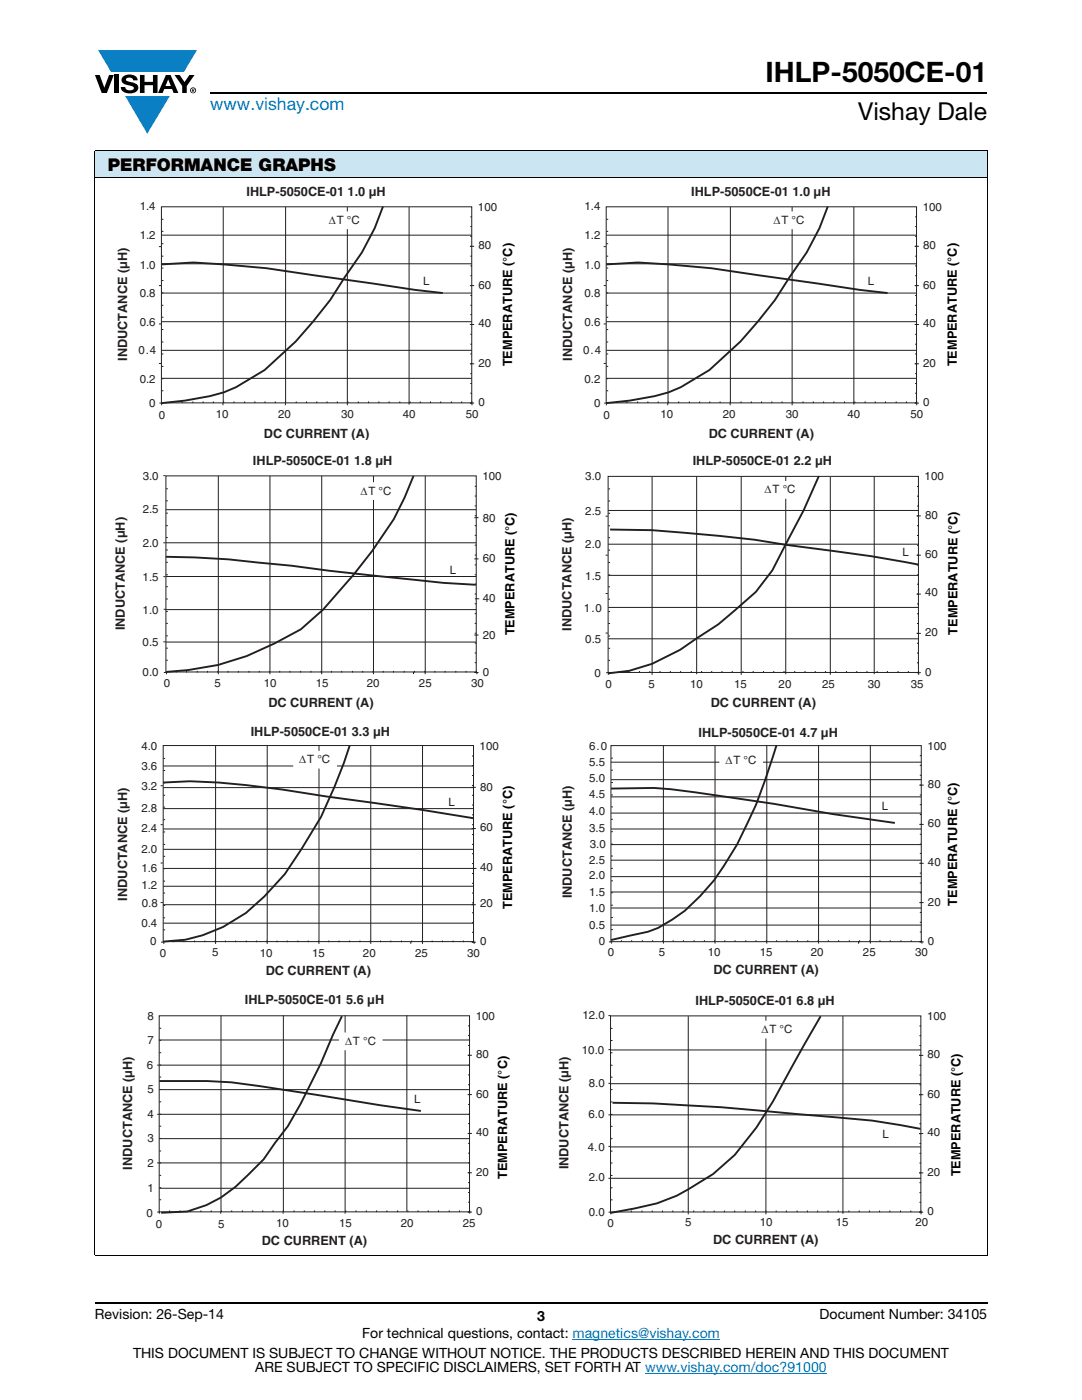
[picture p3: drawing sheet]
<svg xmlns="http://www.w3.org/2000/svg" width="216mm" height="279mm" viewBox="0 0 216 279" stroke-linecap="round" stroke-linejoin="round" font-family="sans-serif">
<g fill="#0a7fc3">
<path d="M19.6 10h19.7l-2.6 4.3h-1.1h-13.5z"/>
<path d="M25 19.2h8.9l-4.5 7.5z"/>
</g>
<g fill="#000">
<path d="M18.9 15h1l.9 2.5 1-2.5h.9l-1.4 3.6h-1zM22.9 15h.9v3.6h-.9zM24.6 15.3a2.1 2.1 0 0 1 2.8 .3l.1 .4h-.9a.79 .79 0 0 0-.7-.5 .79 .79 0 0 0-.8 .4l.3 .3 1 .2a1.08 1.08 0 0 1 1.2 1 1.08 1.08 0 0 1-1.1 1.2 1.73 1.73 0 0 1-2.4-1.2h.9a.96 .96 0 0 0 .8 .6 .96 .96 0 0 0 .9-.4 1.31 1.31 0 0 0-1.2-.6 1.03 1.03 0 0 1-1.1-.6 1.03 1.03 0 0 1 .2-1.1zM27.9 15h.9v1.3h1.7v-1.3h.9v3.6h-.9v-1.6h-1.7v1.6h-.9zM34.8 15h1.1l.9 1.4 1-1.4h1l-1.5 2.2v1.4h-.9v-1.4z"/>
<path d="M33.6 15.9l.5 1.3h-1.1zM33.1 15l-1.6 3.6h1l.3-.8h1.5l.3 .8h1l-1.6-3.6z"/>
<path d="M38.4 17.8h.2v.2h-.2zM38.3 17.7v.7h.1v-.3l.4 .3-.2-.3 .2-.2-.1-.2z"/>
<path d="M38.1 18a.46 .46 0 0 1 .9 0 .46 .46 0 0 1-.9 0zM37.9 18a.6 .6 0 0 0 1.2 0 .6 .6 0 0 0-1.2 0z"/>
</g>
<path d="M42 18.6h155M18.9 260h178.1" fill="none" stroke="#000" stroke-width=".36"/>
<path d="M114.3 267.3h29.3M128.7 274h36.3" fill="none" stroke="#007ec4" stroke-width=".2"/>
<path d="M18.9 30h178.1v5.5h-178.1z" fill="#cce5f3"/>
<path d="M18.9 30h178.1M18.9 35.5h178.1M18.9 30.1v220.3M197 30.1v220.3M18.9 250.5h178.1" fill="none" stroke="#000" stroke-width=".2"/>
<g fill="#fff">
<path d="M23.2 37.1h79.5v50.7h-79.5z"/>
<path d="M32.2 41.3h61.9v39.1h-61.9z"/>
</g>
<g fill="none" stroke="#231f20" stroke-width=".2">
<path d="M31.7 57h.5M31.7 49.2h.5M32.2 41.3h61.9v39.1h-61.9zM32.2 58.5h61.9M32.2 46.9h61.9M32.2 52.6h61.9M32.2 51.1h.4M32.2 43.8h.4M32.2 46.2h.4M32.2 48.6h.4M32.2 53.5h.4M32.2 56h.4"/>
<path d="M44.5 41.3v39.2M57 41.3l-.1 39.6M69.3 41.3v39.6M81.6 41.3v39.5M93.8 49.2h.8M93.8 57h.8M93.8 43.3h.4M93.8 45.2h.4M93.8 47.2h.4M93.8 51.1h.4M93.8 53.1h.4M93.8 55h.4"/>
<path d="M93.8 59h.4M31.7 64.6h.5M31.7 72.5h.5M32.2 75.5h61.9M32.2 64.2h61.9M32.2 69.9h61.9M32.2 60.9h.4M32.2 70.6h.4M32.2 63.3h.4M32.2 65.8h.4M32.2 68.3h.4M32.2 73.1h.4"/>
<path d="M32.2 75.6h.4M32.2 78h.4M93.8 64.8h.8M93.8 72.6h.8M93.8 60.9h.4M93.8 62.8h.4M93.8 66.7h.4M93.8 68.7h.4M93.8 70.6h.4M93.8 74.6h.4M93.8 76.5h.4M93.8 78.5h.4"/>
<path d="M31.8 80.4h.4M32.3 80.4v.5M34.3 80.1v.3M36.3 80.1v.3M38.5 80.1v.3M40.5 80.1v.3M42.6 80.1v.3M44.5 80.4v.5M44.6 80.1v.3M46.7 80.1v.3M48.8 80.1v.3M50.9 80.1v.3"/>
<path d="M52.9 80.1v.3M54.9 80.1v.3M59.1 80.1v.3M61.2 80.1v.3M63.2 80.1v.3M65.3 80.1v.3M67.3 80.1v.3M69.4 80.1v.3M71.5 80.1v.3M73.5 80.1v.3M75.6 80.1v.3M77.6 80.1v.3"/>
<path d="M79.8 80.1v.3M81.8 80.1v.3M83.9 80.1v.3M85.9 80.1v.3M87.9 80.1v.3M90.1 80.1v.3M92.1 80.1v.3M93.8 80.4h.8M94.2 80.1v.8"/>
</g>
<path d="M32.2 52.8l6.4-.4 14.6 1.1 29.6 4.3 5.6 .7M76.4 41.2l-1.6 4.3-2.6 4.9-3.4 4.9a74.5 74.5 0 0 1-16 18.6l-5.7 3.4-2.4 1-2.8 .8-5 .8-4.7 .6" fill="none" stroke="#231f20" stroke-width=".38"/>
<path d="M64.5 42.3h8.5v3.3h-8.5z" fill="#fff"/>
<path d="M64.5 42.3h8.5v3.3h-8.5z" fill="none" stroke="#fff" stroke-width=".25"/>
<g fill="#fff">
<path d="M112 37.1h79.5v50.7h-79.5z"/>
<path d="M121 41.3h61.9v39.1h-61.9z"/>
</g>
<g fill="none" stroke="#231f20" stroke-width=".2">
<path d="M120.5 57h.4M120.5 49.2h.4M121 41.3h61.9v39.1h-61.9zM121 58.5h61.9M121 46.9h61.9M121 52.6h61.9M121 51.1h.4M121 43.8h.4M121 46.2h.4M121 48.6h.4M121 53.5h.4M121 56h.4"/>
<path d="M133.3 41.3v39.2M145.7 41.3v39.1M158.1 41.3v39.6M170.4 41.3v39.5M182.5 49.2h.9M182.5 57h.9M182.6 43.3h.3M182.6 45.2h.3M182.6 47.2h.3M182.6 51.1h.3M182.6 53.1h.3M182.6 55h.3"/>
<path d="M182.6 59h.3M120.5 64.6h.4M120.5 72.5h.4M121 75.5h61.9M121 64.2h61.9M121 69.9h61.9M121 60.9h.4M121 70.6h.4M121 63.3h.4M121 65.8h.4M121 68.3h.4M121 73.1h.4"/>
<path d="M121 75.6h.4M121 78h.4M182.5 64.8h.9M182.5 72.6h.9M182.6 60.9h.3M182.6 62.8h.3M182.6 66.7h.3M182.6 68.7h.3M182.6 70.6h.3M182.6 74.6h.3M182.6 76.5h.3M182.6 78.5h.3"/>
<path d="M120.6 80.4h.4v.5M123 80.1v.3M125.1 80.1v.3M127.2 80.1v.3M129.3 80.1v.3M131.3 80.1v.3M133.2 80.4v.5M133.4 80.1v.3M135.4 80.1v.3M137.6 80.1v.3M139.6 80.1v.3M141.6 80.1v.3"/>
<path d="M143.7 80.1v.3M145.7 80.1v.8M147.9 80.1v.3M149.9 80.1v.3M152 80.1v.3M154 80.1v.3M156.1 80.1v.3M158.2 80.1v.3M160.2 80.1v.3M162.3 80.1v.3M164.3 80.1v.3M166.4 80.1v.3"/>
<path d="M168.5 80.1v.3M170.6 80.1v.3M172.6 80.1v.3M174.6 80.1v.3M176.7 80.1v.3M178.8 80.1v.3M180.9 80.1v.3M182.5 80.4h.9M182.9 80.1v.8"/>
</g>
<path d="M121 52.8l6.3-.4 14.6 1.1 29.6 4.3 5.6 .7M165.2 41.2l-1.7 4.3-2.5 4.9-3.4 4.9a74.5 74.5 0 0 1-16.1 18.6l-5.7 3.4-2.4 1-2.8 .8-4.9 .8-4.7 .6" fill="none" stroke="#231f20" stroke-width=".38"/>
<path d="M153.3 42.3h8.4v3.3h-8.4z" fill="#fff"/>
<path d="M153.3 42.3h8.4v3.3h-8.4z" fill="none" stroke="#fff" stroke-width=".25"/>
<g fill="#fff">
<path d="M22.7 90.9h80.6v50.6h-80.6z"/>
<path d="M33.1 95h61.9v39.1h-61.9z"/>
</g>
<g fill="none" stroke="#231f20" stroke-width=".2">
<path d="M32.6 94.9h.4M33.1 95h61.9v39.1h-61.9zM33.1 97.5h.4M33.1 100h.4M43.6 95v39.6M53.9 95v39.6M64.2 95v39.6M74.5 95v39.6M84.9 95v39.6M94.7 97.1h.4M94.7 99h.4M32.6 108.3h.4"/>
<path d="M32.6 115.1h.4M33.1 101.7h61.9M33.1 108.3h61.9M33.1 115.1h61.9M33.1 119.5h.4M33.1 104.9h.4M33.1 114.7h.4M33.1 102.4h.4M33.1 107.3h.4M33.1 109.8h.4M33.1 112.2h.4M33.1 117.1h.4"/>
<path d="M94.6 103.3h.9M94.6 111.5h.9M94.7 101h.4M94.7 102.9h.4M94.7 104.9h.4M94.7 106.8h.4M94.7 108.8h.4M94.7 110.8h.4M94.7 112.7h.4M94.7 114.7h.4M94.7 116.6h.4M94.7 118.5h.4"/>
<path d="M94.8 119.5h.8M32.6 128.1h.4M32.7 121.6h.4M32.7 134.2h.4M33.1 121.7h61.9M33.1 128.1h61.9M33.1 124.4h.4M33.1 122h.4M33.1 126.9h.4M33.1 129.4h.4M33.1 131.8h.4M33.2 134.1v.5"/>
<path d="M35.2 133.9v.3M37.2 133.9v.3M39.4 133.9v.3M41.4 133.9v.3M43.5 133.9v.3M45.5 133.9v.3M47.6 133.9v.3M49.7 133.9v.3M51.7 133.9v.3M53.8 133.9v.3M55.8 133.9v.3M57.9 133.9v.3"/>
<path d="M60 133.9v.3M62 133.9v.3M64.1 133.9v.3M66.1 133.9v.3M68.2 133.9v.3M70.3 133.9v.3M72.4 133.9v.3M74.4 133.9v.3M76.5 133.9v.3M78.5 133.9v.3M80.7 133.9v.3M82.5 134.1v.4"/>
<path d="M82.7 133.9v.3M84.8 133.9v.3M86.8 133.9v.3M88.8 133.9v.3M91 133.9v.3M93 133.9v.3M94.6 126.7h.9M94.6 134.2h.9M94.7 120.5h.4M94.7 122.5h.4M94.7 124.4h.4M94.7 126.4h.4"/>
<path d="M94.7 128.3h.4M94.7 130.3h.4M94.7 132.3h.4M95.1 133.9v.3M95.2 134.1v.5"/>
</g>
<path d="M82.5 95l-1.8 4.3-2.1 4.3-4.3 6.4-3.7 4.7-6.1 7-4.5 3.9-5.2 2.8a48.9 48.9 0 0 1-21.7 5.7M33.1 111.1l5.7 .1 6.8 .4 12.5 1.3 7.6 1 22.8 2.4 6.5 .4" fill="none" stroke="#231f20" stroke-width=".38"/>
<path d="M70.9 96.4h8.4v3.3h-8.4z" fill="#fff"/>
<path d="M70.9 96.4h8.4v3.3h-8.4z" fill="none" stroke="#fff" stroke-width=".25"/>
<g fill="#fff">
<path d="M111.8 90.8h79.8v50.8h-79.8z"/>
<path d="M121.3 95.1h62v39.1h-62z"/>
</g>
<g fill="none" stroke="#231f20" stroke-width=".2">
<path d="M121.3 95.1h62v39.1h-62zM121.4 97.6h.3M121.4 100h.3M130.1 95.1v39.6M139 95.1v39.5M147.9 95.1v39.6M156.8 95.1v39.5M165.7 95.2v39.5M174.4 95.1v39.4M183 97.1h.3M183 99h.3M120.8 118.4h.5"/>
<path d="M120.8 110.8h.5M120.8 103h.5M121.4 101.9h61.9M121.4 108.6h61.9M121.4 114.8h61.9M121.4 104.9h.3M121.4 114.7h.3M121.4 102.4h.3M121.4 107.3h.3M121.4 109.8h.3M121.4 112.2h.3M121.4 117.1h.3"/>
<path d="M121.4 119.6h.3M182.9 103h.8M182.9 110.8h.8M182.9 118.6h.8M183 101h.3M183 104.9h.3M183 106.9h.3M183 108.8h.3M183 112.8h.3M183 114.7h.3M183 116.6h.3M120.8 126.3h.5"/>
<path d="M120.9 134.2h.5v.5M121.4 127.5h61.9M121.4 121.2h61.9M121.4 124.4h.3M121.4 122.1h.3M121.4 126.9h.3M121.4 129.4h.3M121.4 131.8h.3M123.4 133.9v.3M125.5 133.9v.3M127.6 133.9v.3M129.7 133.9v.3"/>
<path d="M131.7 133.9v.3M133.8 133.9v.3M135.8 133.9v.3M137.9 133.9v.3M140 133.9v.3M142 133.9v.3M144.1 133.9v.3M146.1 133.9v.3M148.2 133.9v.3M150.3 133.9v.3M152.3 133.9v.3M154.4 133.9v.3"/>
<path d="M156.4 133.9v.3M158.6 133.9v.3M160.6 133.9v.3M162.7 133.9v.3M164.7 133.9v.3M166.8 133.9v.3M168.9 133.9v.3M171 133.9v.3M173 133.9v.3M175 133.9v.3M177.1 133.9v.3M179.2 133.9v.3"/>
<path d="M181.3 133.9v.3M182.9 126.4h.8M182.9 134.2h.8M183 120.5h.3M183 122.5h.3M183 124.4h.3M183 128.4h.3M183 130.3h.3M183 132.3h.3M183.3 133.9v.8"/>
</g>
<path d="M163.4 95l-3.1 6.9-6.2 11.9-3.3 4.3-7.5 6.5-7.6 5.1-5.6 2.8-4.6 1.4-4.1 .5M121.7 105.7l8.4 .1a273.3 273.3 0 0 1 26.7 2.9 305.8 305.8 0 0 1 26.4 4" fill="none" stroke="#231f20" stroke-width=".38"/>
<path d="M151.5 96.1h8.4v3.3h-8.4z" fill="#fff"/>
<path d="M151.5 96.1h8.4v3.3h-8.4z" fill="none" stroke="#fff" stroke-width=".25"/>
<g fill="#fff">
<path d="M23.2 144.7h79.6v50.5h-79.6z"/>
<path d="M32.6 148.8h61.9v39.1h-61.9z"/>
</g>
<g fill="none" stroke="#231f20" stroke-width=".2">
<path d="M32.1 156.8h.4M32.6 152.9h61.9M32.6 157.2h61.9M32.6 148.8h61.9v39.1h-61.9zM32.6 158.7h.3M32.6 151.4h.3M32.6 153.8h.3M32.6 156.2h.3M43 148.8v39.6M53.3 148.8v39.6M63.7 148.8v39.6M74 148.8v39.6"/>
<path d="M84.3 148.8v39.6M94.1 157.1h.8M94.2 150.9h.3M94.2 152.8h.3M94.2 154.8h.3M94.2 156.7h.3M94.2 158.7h.3M32.1 164.6h.4M32.1 172.2h.4M32.6 173.3h62.5M32.6 161.4h61.9M32.6 165.4h61.9"/>
<path d="M32.6 169.5h61.9M32.6 176.9h61.9M32.6 168.5h.3M32.6 178.2h.3M32.6 161.1h.3M32.6 163.6h.3M32.6 166h.3M32.6 170.9h.3M32.6 173.4h.3M32.6 175.8h.3M94.1 165.4h.8M94.2 160.7h.3"/>
<path d="M94.2 162.6h.3M94.2 164.6h.3M94.2 166.6h.3M94.2 168.5h.3M94.2 170.4h.3M94.2 172.3h.3M94.2 174.3h.3M94.2 176.3h.3M94.2 178.2h.3M32.1 180.1h.4M32.2 188h.4M32.6 180.6h62.3"/>
<path d="M32.6 184.2h61.9M32.6 180.7h.3M32.6 183.2h.3M32.6 185.6h.3M32.7 187.9v.5M34.6 187.7v.3M36.7 187.7v.3M38.8 187.7v.3M40.9 187.7v.3M42.9 187.7v.3M45 187.7v.3M47 187.7v.3"/>
<path d="M49.1 187.7v.3M51.2 187.7v.3M53.2 187.7v.3M55.3 187.7v.3M57.3 187.7v.3M59.5 187.7v.3M61.5 187.7v.3M63.5 187.7v.3M65.6 187.7v.3M67.6 187.7v.3M69.8 187.7v.3M71.8 187.7v.3"/>
<path d="M73.9 187.7v.3M75.9 187.7v.3M78 187.7v.3M80.1 187.7v.3M82 187.9v.4M82.2 187.7v.3M84.2 187.7v.3M86.2 187.7v.3M88.3 187.7v.3M90.4 187.7v.3M92.5 187.7v.3M94.1 188h.8"/>
<path d="M94.2 180.2h.3M94.2 182.2h.3M94.2 184.1h.3M94.2 186.1h.3M94.5 187.7v.3M94.6 187.9v.5"/>
</g>
<path d="M32.6 156.2l5.3-.3a189.1 189.1 0 0 1 27.3 3.1 671.4 671.4 0 0 1 29.2 4.3M69.8 148.8l-1.2 3.4-1.9 4.9-2.6 5.9-4 6.5-3.3 5-4 4.4a28.7 28.7 0 0 1-20.2 9" fill="none" stroke="#231f20" stroke-width=".38"/>
<path d="M58.6 150h8.5v3.3h-8.5z" fill="#fff"/>
<path d="M58.6 150h8.5v3.3h-8.5z" fill="none" stroke="#fff" stroke-width=".25"/>
<g fill="#fff">
<path d="M111.9 144.9h79.7v50.1h-79.7z"/>
<path d="M121.9 148.8h61.9v39.1h-61.9z"/>
</g>
<g fill="none" stroke="#231f20" stroke-width=".2">
<path d="M121.9 148.8h61.9v39.1h-61.9zM121.9 152.1h61.9M121.9 155.6h61.9M121.9 159h61.9M121.9 158.7h.4M121.9 151.3h.4M121.9 153.7h.4M121.9 156.2h.4M132.4 148.7v39.6M142.7 148.7v39.6M153 148.7v39.6M163.3 148.7v39.6"/>
<path d="M173.7 148.7v39.6M183.5 156.7h.8M183.5 150.8h.4M183.5 152.8h.4M183.5 154.7h.4M183.5 158.7h.4M121.9 178h61.9M121.9 171.7h61.9M121.9 165.4h61.9M121.9 162.3h61.9M121.9 168.6h61.9M121.9 175h61.9"/>
<path d="M121.9 168.5h.4M121.9 178.2h.4M121.9 161h.4M121.9 163.5h.4M121.9 166h.4M121.9 170.8h.4M121.9 173.3h.4M121.9 175.8h.4M183.5 164.5h.8M183.5 172.3h.8M183.5 160.6h.4M183.5 162.6h.4"/>
<path d="M183.5 166.5h.4M183.5 168.5h.4M183.5 170.3h.4M183.5 174.3h.4M183.5 176.2h.4M183.5 178.2h.4M121.5 188h.4M121.9 184.6h61.9M121.9 181.2h61.9M121.9 180.7h.4M121.9 183.1h.4M121.9 185.5h.4"/>
<path d="M122 187.9v.4M124 187.6v.4M126 187.6v.4M128.2 187.6v.4M130.2 187.6v.4M132.3 187.6v.4M134.3 187.6v.4M136.4 187.6v.4M138.5 187.6v.4M140.6 187.6v.4M142.6 187.6v.4M144.6 187.6v.4"/>
<path d="M146.7 187.6v.4M148.8 187.6v.4M150.9 187.6v.4M152.9 187.6v.4M155 187.6v.4M157 187.6v.4M159.1 187.6v.4M161.2 187.6v.4M163.2 187.6v.4M165.3 187.6v.4M167.3 187.6v.4M169.5 187.6v.4"/>
<path d="M171.3 187.8v.5M171.5 187.6v.4M173.6 187.6v.4M175.6 187.6v.4M177.6 187.6v.4M179.8 187.6v.4M181.8 187.6v.4M183.5 180.1h.8M183.5 188h.8M183.5 182.1h.4M183.5 184.1h.4M183.5 186h.4"/>
<path d="M183.9 187.6v.4M184 187.9v.4"/>
</g>
<path d="M121.9 157.4l8.5-.1a305.5 305.5 0 0 1 24 3.1l11.7 2.1 12.5 1.7M154.9 148.7a112.9 112.9 0 0 1-7.8 19.9l-2.7 4.3a36.4 36.4 0 0 1-10.3 10.6l-2.8 1.7-2 .8-7.4 1.6" fill="none" stroke="#231f20" stroke-width=".38"/>
<path d="M143.7 150.1h8.4v3.3h-8.4z" fill="#fff"/>
<path d="M143.7 150.1h8.4v3.3h-8.4z" fill="none" stroke="#fff" stroke-width=".25"/>
<g fill="#fff">
<path d="M24.2 198.4h77.6v50.6h-77.6z"/>
<path d="M31.8 202.7h61.9v39.2h-61.9z"/>
</g>
<g fill="none" stroke="#231f20" stroke-width=".2">
<path d="M31.4 212.6h62.3M31.7 207.6h61.9M31.8 202.7h61.9v39.2h-61.9zM31.8 205.2h.4M31.8 207.6h.4M31.8 210.1h.4M31.8 214.9h.4M31.8 217.4l61.9 .1M31.8 219.9h.4M44.1 202.7v39.1M56.5 202.7v39.5M68.9 202.7v39.5"/>
<path d="M81.2 202.7v39.1M93.3 210.6h.9M93.3 218.4h.9M93.4 204.7h.3M93.4 206.7h.3M93.4 208.6h.3M93.4 214.5h.3M93.4 216.5h.3M31.4 222.4h62.3M31.4 232.1h62.3M31.8 224.8h.4M31.8 227.2h61.9"/>
<path d="M31.8 229.7h.4M31.8 234.6h.4M31.8 237h.4M31.8 239.4h.4M31.8 237.1h61.9M93.3 226.2h.9M93.3 234.1h.9M93.4 220.4h.3M93.4 224.2h.3M93.4 228.2h.3M93.4 230.1h.3M93.4 236h.3"/>
<path d="M93.4 238h.3M93.4 239.9h.3M31.4 241.9h.4M31.8 241.8v.4M33.9 241.6v.3M35.9 241.6v.3M38 241.6v.3M40.1 241.6v.3M42.1 241.6v.3M44 241.8v.4M44.2 241.6v.3M46.2 241.6v.3"/>
<path d="M48.4 241.6v.3M50.4 241.6v.3M52.4 241.6v.3M54.5 241.6v.3M58.7 241.6v.3M60.7 241.6v.3M62.8 241.6v.3M64.8 241.6v.3M66.9 241.6v.3M69 241.6v.3M71 241.6v.3M73.1 241.6v.3"/>
<path d="M75.1 241.6v.3M77.2 241.6v.3M79.3 241.6v.3M81.4 241.6v.3M83.4 241.6v.3M85.4 241.6v.3M87.5 241.6v.3M89.6 241.6v.3M91.7 241.6v.3M93.3 241.9h.9M93.7 241.8v.4M93.7 241.6v.3h-.3"/>
</g>
<path d="M31.8 215.7h9.5l4.8 .3 5.7 .8 24.1 3.8 8.1 1.1M68.2 202.8l-1.7 3.7-2.5 5.7-4 8.1-2.6 4.5-2.5 3.3-2.3 3.3-3 3a23.8 23.8 0 0 1-12.2 7.4l-5.2 .2" fill="none" stroke="#231f20" stroke-width=".38"/>
<path d="M67.8 206.2h8.4v3.3h-8.4z" fill="#fff"/>
<path d="M67.8 206.2h8.4v3.3h-8.4z" fill="none" stroke="#fff" stroke-width=".25"/>
<g fill="#fff">
<path d="M111.2 198.5h81v50.4h-81z"/>
<path d="M121.8 202.7h61.9v39.2h-61.9z"/>
</g>
<g fill="none" stroke="#231f20" stroke-width=".2">
<path d="M121.4 216.2h.4M121.4 209.5h.4M121.4 202.7h.4M121.8 202.7h61.9v39.2h-61.9zM121.8 209.5h62M121.8 216.3h62M121.9 212.6h.3M121.9 205.2h.3M121.9 207.6h.3M121.9 210.1h.3M121.9 215h.3M121.9 217.5h.3"/>
<path d="M121.9 219.9h.3M137.3 202.8v39.6M152.8 202.8v39.6M168.2 202.8v39.4M183.4 210.6h.8M183.4 218.5h.8M183.5 204.8h.3M183.5 206.7h.3M183.5 208.7h.3M183.5 212.6h.3M183.5 214.5h.3M183.5 216.5h.3"/>
<path d="M121.4 228.8h.4M121.4 222.5h62.4M121.4 235.2h62.4M121.8 228.9h62M121.9 222.4h.3M121.9 232.1h.3M121.9 224.8h.3M121.9 227.2h.3M121.9 229.7h.3M121.9 234.6h.3M121.9 237.1h.3M121.9 239.5h.3"/>
<path d="M183.4 226.2h.8M183.4 234.1h.8M183.5 220.4h.3M183.5 222.4h.3M183.5 224.3h.3M183.5 228.2h.3M183.5 230.2h.3M183.5 232.1h.3M183.5 236h.3M183.5 238h.3M183.5 239.9h.3M121.4 241.9h.5v.5"/>
<path d="M123.9 241.6v.3M126 241.6v.3M128.1 241.6v.3M130.1 241.6v.3M132.2 241.6v.3M134.2 241.6v.3M136.3 241.6v.3M138.4 241.6v.3M140.5 241.6v.3M142.5 241.6v.3M144.5 241.6v.3M146.6 241.6v.3"/>
<path d="M148.7 241.6v.3M150.8 241.6v.3M154.9 241.6v.3M156.9 241.6v.3M159.1 241.6v.3M161.1 241.6v.3M163.2 241.6v.3M165.2 241.6v.3M167.3 241.6v.3M169.4 241.6v.3M171.4 241.6v.3M173.5 241.6v.3"/>
<path d="M175.5 241.6v.3M177.6 241.6v.3M179.7 241.6v.3M181.7 241.6v.3M183.4 241.9h.8M183.5 241.9h.3M183.8 241.6v.8"/>
</g>
<path d="M163.7 202.8l-9.5 17-3.3 5.2-4.3 5.5-4.3 3.8-7.3 4.3-3.9 1.6-4.4 1-4.9 .9M122.2 220.1a419.4 419.4 0 0 1 37.2 2.3l14.6 1.2 9.7 1.7" fill="none" stroke="#231f20" stroke-width=".38"/>
<path d="M150.9 203.8h8.4v3.3h-8.4z" fill="#fff"/>
<path d="M150.9 203.8h8.4v3.3h-8.4z" fill="none" stroke="#fff" stroke-width=".25"/>
<text font-size="5.6" x="152.8" y="16.4">IHLP-5050CE-01</text>
<text font-size="4.9" x="171.3" y="24">Vishay Dale</text>
<text font-size="3.5" fill="#007ec4" x="42" y="21.9">www.vishay.com</text>
<text font-size="3.5" x="21.5" y="34.1">PERFORMANCE GRAPHS</text>
<g font-size="2.8">
<text x="18.9" y="263.3">Revision: 26-Sep-14</text>
<text x="107.2" y="263.6">3</text>
<text x="163.6" y="263.3">Document Number: 34105</text>
<text x="72.3" y="267.1">For technical questions, contact: magnetics@vishay.com</text>
<text x="26.5" y="271">THIS DOCUMENT IS SUBJECT TO CHANGE WITHOUT NOTICE. THE PRODUCTS DESCRIBED HEREIN AND THIS DOCUMENT</text>
<text x="50.9" y="273.8">ARE SUBJECT TO SPECIFIC DISCLAIMERS, SET FORTH AT www.vishay.com/doc?91000</text>
</g>
<g font-size="2.5" fill="#231f20">
<text x="49.2" y="39.2">IHLP-5050CE-01 1.0 µH</text>
<text x="137.9" y="39.2">IHLP-5050CE-01 1.0 µH</text>
<text x="25.4" y="72" transform="rotate(-90 25.4 72)">INDUCTANCE (µH)</text>
<text x="114.2" y="72" transform="rotate(-90 114.2 72)">INDUCTANCE (µH)</text>
<text x="52.7" y="87.3">DC CURRENT (A)</text>
<text x="141.4" y="87.3">DC CURRENT (A)</text>
<text x="50.5" y="92.9">IHLP-5050CE-01 1.8 µH</text>
<text x="138.2" y="92.9">IHLP-5050CE-01 2.2 µH</text>
<text x="24.9" y="125.8" transform="rotate(-90 24.9 125.8)">INDUCTANCE (µH)</text>
<text x="114" y="125.9" transform="rotate(-90 114 125.9)">INDUCTANCE (µH)</text>
<text x="53.6" y="141.1">DC CURRENT (A)</text>
<text x="141.8" y="141.1">DC CURRENT (A)</text>
<text x="50" y="146.9">IHLP-5050CE-01 3.3 µH</text>
<text x="139.4" y="147.1">IHLP-5050CE-01 4.7 µH</text>
<text x="25.4" y="179.7" transform="rotate(-90 25.4 179.7)">INDUCTANCE (µH)</text>
<text x="114.1" y="179.3" transform="rotate(-90 114.1 179.3)">INDUCTANCE (µH)</text>
<text x="53" y="194.6">DC CURRENT (A)</text>
<text x="142.4" y="194.4">DC CURRENT (A)</text>
<text x="48.9" y="200.5">IHLP-5050CE-01 5.6 µH</text>
<text x="138.8" y="200.7">IHLP-5050CE-01 6.8 µH</text>
<text x="26.4" y="233.4" transform="rotate(-90 26.4 233.4)">INDUCTANCE (µH)</text>
<text x="113.4" y="233.4" transform="rotate(-90 113.4 233.4)">INDUCTANCE (µH)</text>
<text x="52.2" y="248.5">DC CURRENT (A)</text>
<text x="142.3" y="248.3">DC CURRENT (A)</text>
</g>
<g font-size="2.5">
<text x="102.2" y="73.1" transform="rotate(-90 102.2 73.1)">TEMPERATURE (°C)</text>
<text x="190.9" y="73.1" transform="rotate(-90 190.9 73.1)">TEMPERATURE (°C)</text>
<text x="102.7" y="126.8" transform="rotate(-90 102.7 126.8)">TEMPERATURE (°C)</text>
<text x="191" y="126.7" transform="rotate(-90 191 126.7)">TEMPERATURE (°C)</text>
<text x="102.2" y="181.4" transform="rotate(-90 102.2 181.4)">TEMPERATURE (°C)</text>
<text x="191" y="180.7" transform="rotate(-90 191 180.7)">TEMPERATURE (°C)</text>
<text x="101.2" y="235.3" transform="rotate(-90 101.2 235.3)">TEMPERATURE (°C)</text>
<text x="191.7" y="234.8" transform="rotate(-90 191.7 234.8)">TEMPERATURE (°C)</text>
</g>
<g font-size="2.3" fill="#231f20">
<text x="27.9" y="41.9">1.4</text>
<text x="116.6" y="41.9">1.4</text>
<text x="27.9" y="47.7">1.2</text>
<text x="65.6" y="44.7">ΔT °C</text>
<text x="95.4" y="42.1">100</text>
<text x="116.6" y="47.7">1.2</text>
<text x="154.4" y="44.7">ΔT °C</text>
<text x="184.1" y="42.1">100</text>
<text x="27.9" y="53.6">1.0</text>
<text x="95.5" y="49.7">80</text>
<text x="116.6" y="53.6">1.0</text>
<text x="184.2" y="49.7">80</text>
<text x="27.9" y="59.3">0.8</text>
<text x="84.4" y="56.9">L</text>
<text x="95.5" y="57.6">60</text>
<text x="116.6" y="59.3">0.8</text>
<text x="173.2" y="56.9">L</text>
<text x="184.2" y="57.6">60</text>
<text x="27.9" y="65.1">0.6</text>
<text x="95.5" y="65.2">40</text>
<text x="116.6" y="65.1">0.6</text>
<text x="184.2" y="65.2">40</text>
<text x="27.6" y="70.7">0.4</text>
<text x="116.4" y="70.7">0.4</text>
<text x="27.9" y="76.4">0.2</text>
<text x="95.5" y="73.2">20</text>
<text x="116.6" y="76.4">0.2</text>
<text x="184.2" y="73.2">20</text>
<text x="29.8" y="81.2">0</text>
<text x="31.7" y="83.6">0</text>
<text x="43" y="83.4">10</text>
<text x="55.5" y="83.4">20</text>
<text x="68.1" y="83.4">30</text>
<text x="80.4" y="83.4">40</text>
<text x="92.9" y="83.4">50</text>
<text x="95.5" y="81.1">0</text>
<text x="118.5" y="81.2">0</text>
<text x="120.4" y="83.6">0</text>
<text x="131.8" y="83.4">10</text>
<text x="144.2" y="83.4">20</text>
<text x="156.8" y="83.4">30</text>
<text x="169.1" y="83.4">40</text>
<text x="181.7" y="83.4">50</text>
<text x="184.2" y="81.1">0</text>
<text x="28.5" y="95.8">3.0</text>
<text x="96.3" y="95.9">100</text>
<text x="116.8" y="95.8">3.0</text>
<text x="184.5" y="95.9">100</text>
<text x="71.9" y="98.7">ΔT °C</text>
<text x="152.6" y="98.5">ΔT °C</text>
<text x="28.5" y="102.5">2.5</text>
<text x="96.4" y="104.1">80</text>
<text x="116.8" y="102.7">2.5</text>
<text x="184.6" y="103.5">80</text>
<text x="28.5" y="109.1">2.0</text>
<text x="96.4" y="112.2">60</text>
<text x="116.8" y="109.4">2.0</text>
<text x="180.1" y="111.1">L</text>
<text x="184.6" y="111.4">60</text>
<text x="28.5" y="116">1.5</text>
<text x="89.8" y="114.5">L</text>
<text x="116.8" y="115.7">1.5</text>
<text x="184.6" y="119">40</text>
<text x="28.5" y="122.5">1.0</text>
<text x="96.4" y="120.2">40</text>
<text x="116.5" y="122.1">1.0</text>
<text x="28.5" y="129">0.5</text>
<text x="96.4" y="127.5">20</text>
<text x="116.8" y="128.2">0.5</text>
<text x="184.6" y="127">20</text>
<text x="28.5" y="134.9">0.0</text>
<text x="32.7" y="137.1">0</text>
<text x="42.8" y="137.1">5</text>
<text x="52.6" y="137.1">10</text>
<text x="63" y="137.1">15</text>
<text x="73.2" y="137.1">20</text>
<text x="83.6" y="137.1">25</text>
<text x="94" y="137.1">30</text>
<text x="96.4" y="134.9">0</text>
<text x="118.6" y="135.1">0</text>
<text x="120.8" y="137.4">0</text>
<text x="129.4" y="137.2">5</text>
<text x="137.7" y="137.2">10</text>
<text x="146.5" y="137.2">15</text>
<text x="155.4" y="137.2">20</text>
<text x="164" y="137.2">25</text>
<text x="173.2" y="137.2">30</text>
<text x="181.8" y="137.2">35</text>
<text x="184.6" y="134.9">0</text>
<text x="28.2" y="149.8">4.0</text>
<text x="95.7" y="149.7">100</text>
<text x="117.6" y="149.7">6.0</text>
<text x="185.1" y="149.6">100</text>
<text x="28.2" y="153.7">3.6</text>
<text x="59.7" y="152.3">ΔT °C</text>
<text x="117.6" y="152.9">5.5</text>
<text x="144.8" y="152.5">ΔT °C</text>
<text x="28.2" y="162">2.8</text>
<text x="28.2" y="157.7">3.2</text>
<text x="89.5" y="160.8">L</text>
<text x="95.8" y="157.9">80</text>
<text x="117.6" y="156.1">5.0</text>
<text x="117.6" y="159.3">4.5</text>
<text x="176" y="161.6">L</text>
<text x="185.2" y="157.2">80</text>
<text x="28.2" y="166">2.4</text>
<text x="95.8" y="165.8">60</text>
<text x="117.6" y="162.6">4.0</text>
<text x="117.6" y="166">3.5</text>
<text x="185.2" y="165.1">60</text>
<text x="28.2" y="170.3">2.0</text>
<text x="95.8" y="173.8">40</text>
<text x="117.6" y="172.5">2.5</text>
<text x="117.7" y="169.2">3.0</text>
<text x="185.2" y="172.7">40</text>
<text x="28.2" y="174.1">1.6</text>
<text x="28.2" y="177.5">1.2</text>
<text x="117.6" y="175.5">2.0</text>
<text x="117.6" y="178.8">1.5</text>
<text x="28.2" y="185">0.4</text>
<text x="28.3" y="181.1">0.8</text>
<text x="95.8" y="181.1">20</text>
<text x="117.6" y="182">1.0</text>
<text x="117.6" y="185.4">0.5</text>
<text x="185.2" y="180.7">20</text>
<text x="30" y="188.7">0</text>
<text x="31.9" y="190.9">0</text>
<text x="42.4" y="190.8">5</text>
<text x="51.9" y="190.9">10</text>
<text x="62.3" y="190.9">15</text>
<text x="72.4" y="190.9">20</text>
<text x="82.8" y="190.9">25</text>
<text x="93.2" y="190.9">30</text>
<text x="95.8" y="188.7">0</text>
<text x="119.5" y="188.6">0</text>
<text x="121.3" y="190.9">0</text>
<text x="131.4" y="190.8">5</text>
<text x="141.2" y="190.8">10</text>
<text x="151.6" y="190.8">15</text>
<text x="161.8" y="190.8">20</text>
<text x="172.2" y="190.8">25</text>
<text x="182.6" y="190.8">30</text>
<text x="185.2" y="188.6">0</text>
<text x="29.4" y="203.6">8</text>
<text x="94.9" y="203.5">100</text>
<text x="116.2" y="203.4">12.0</text>
<text x="185" y="203.6">100</text>
<text x="29.4" y="208.4">7</text>
<text x="68.8" y="208.5">ΔT °C</text>
<text x="151.9" y="206.2">Δ</text>
<text x="153.5" y="206.2">T °C</text>
<text x="29.3" y="213.4">6</text>
<text x="95" y="211.2">80</text>
<text x="116.1" y="210.3">10.0</text>
<text x="185.1" y="211.2">80</text>
<text x="29.4" y="218">5</text>
<text x="82.6" y="220.2">L</text>
<text x="95" y="219">60</text>
<text x="117.5" y="216.9">8.0</text>
<text x="185.1" y="219.1">60</text>
<text x="29.4" y="223.1">4</text>
<text x="29.4" y="227.9">3</text>
<text x="95" y="226.7">40</text>
<text x="117.4" y="223.1">6.0</text>
<text x="176.1" y="227.1">L</text>
<text x="185.1" y="226.7">40</text>
<text x="29.4" y="232.9">2</text>
<text x="117.3" y="229.8">4.0</text>
<text x="29.4" y="237.8">1</text>
<text x="95" y="234.7">20</text>
<text x="117.5" y="235.7">2.0</text>
<text x="185.1" y="234.7">20</text>
<text x="29.2" y="242.8">0</text>
<text x="31.1" y="245">0</text>
<text x="43.5" y="245.1">5</text>
<text x="55.1" y="244.8">10</text>
<text x="67.7" y="244.8">15</text>
<text x="80" y="244.8">20</text>
<text x="92.3" y="244.8">25</text>
<text x="95" y="242.5">0</text>
<text x="117.5" y="242.7">0.0</text>
<text x="121.2" y="244.9">0</text>
<text x="136.7" y="244.8">5</text>
<text x="151.6" y="244.8">10</text>
<text x="166.8" y="244.8">15</text>
<text x="182.6" y="244.8">20</text>
<text x="185.1" y="242.6">0</text>
</g>
</svg>
